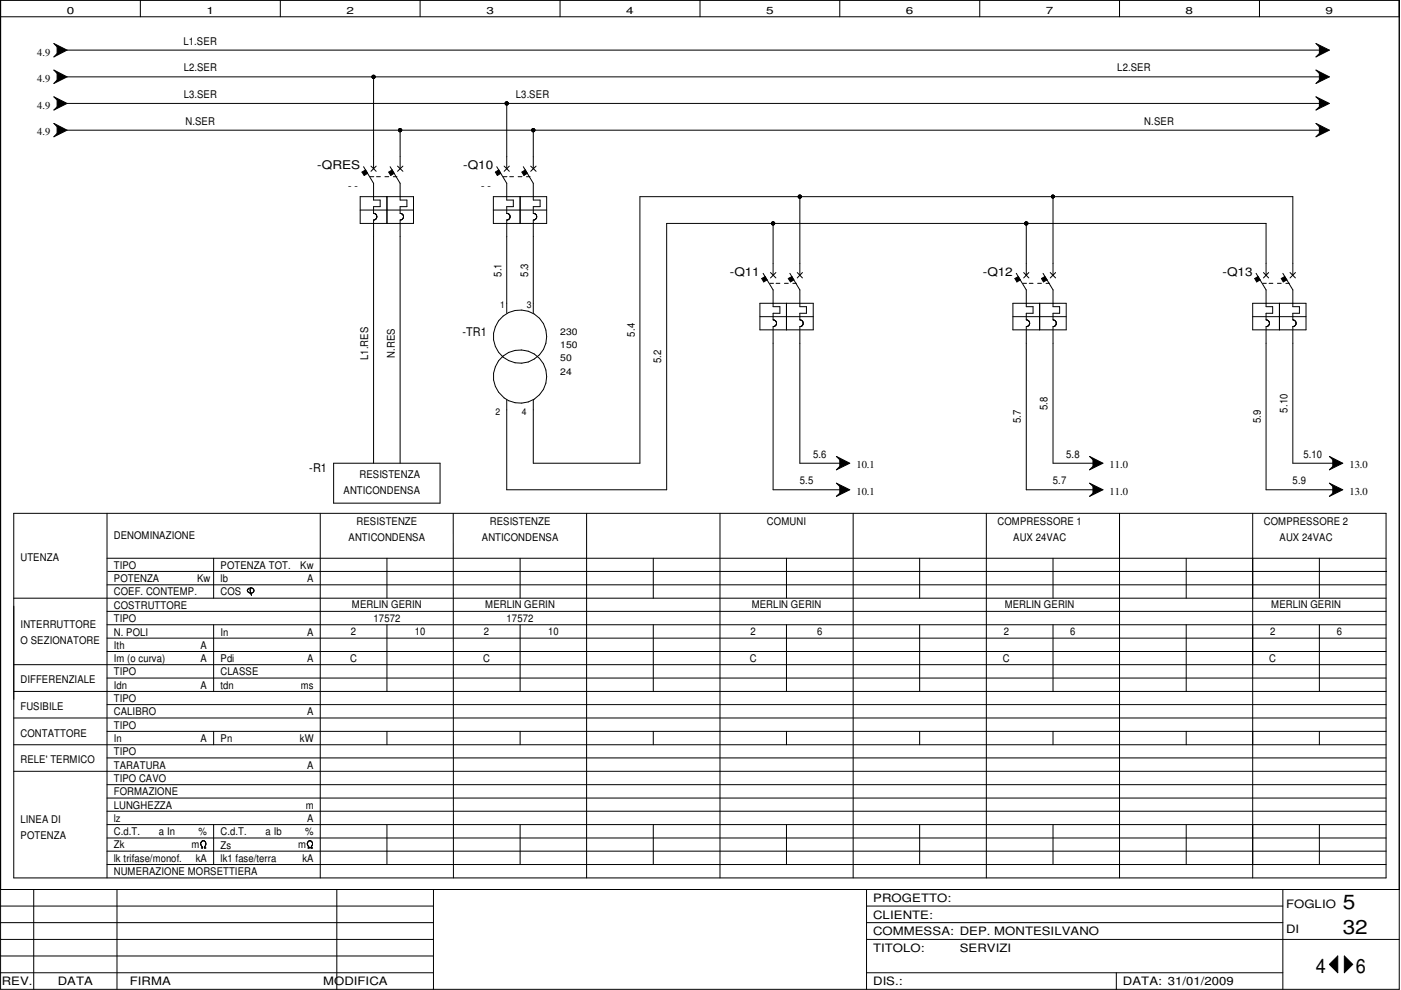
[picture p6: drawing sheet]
<svg xmlns="http://www.w3.org/2000/svg" width="297mm" height="210mm" viewBox="0 0 297 210" stroke-linecap="round" stroke-linejoin="round" font-family="sans-serif">
<g fill="none" stroke="#000" stroke-width=".21">
<path d="M.1 0h296.6v209.8h-296.6zM.1 3.6h296.6M11.4 9.2l2.8 1.4-2.8 1.5 .7-.8v-1.4zM11.4 14.9l2.8 1.4-2.8 1.4 .7-.7v-1.4zM14.2 10.6h265.5M14.2 16.3h265.5M29.8 0v3.6M59.4 0v3.6M79.2 16.3v19.5M89.1 0v3.6M118.7 0v3.6M148.4 0v3.6"/>
<path d="M178.1 0v3.6M207.7 0v3.6M237.4 0v3.6M267 0v3.6M279 9.2l2.9 1.4-2.9 1.5 .7-.8v-1.4zM279 14.9l2.9 1.4-2.9 1.4 .7-.7v-1.4zM11.4 26.2l2.8 1.4-2.8 1.4 .7-.7v-1.4zM11.4 20.5l2.8 1.4-2.8 1.4 .7-.7v-1.4zM14.2 21.9h265.5M14.2 27.6h265.5M76.7 36.5l.8-.5 .4 .7-.7 .5zM77.1 35.3l2.1 3.6v3.5h1.4v1.4h-1.4v1.5h.4"/>
<path d="M78.5 37.5h.7M78.7 35.2l1.1 1.1M79.8 35.2l-1.1 1.1M79.8 37.5h.8M81.6 37.5h.8M82.4 36.5l.7-.5 .5 .7-.8 .5zM82.7 35.3l2.1 3.6v3.5h1.5v1.4h-1.5v1.5l.6 .2M83.4 37.5h.8M84.3 35.2l1.1 1.1M84.8 27.6v8.2M85.4 35.2l-1.1 1.1M105 36.5l.7-.5 .5 .7-.8 .5z"/>
<path d="M105.3 35.3l2.1 3.6v3.5h1.4v1.4h-1.4v1.5h.4M106.7 37.5h.8M106.9 35.2l1.1 1.1M107.4 21.9v13.9M108 35.2l-1.1 1.1M108.1 37.5h.8M109.9 37.5h.8M110.7 36.5l.7-.5 .4 .7-.7 .5zM111 35.3l2.1 3.6v3.5h1.4v1.4h-1.4v1.5h.3M111.6 37.5h.8M112.5 35.2l1.2 1.1M113.1 27.6v8.2"/>
<path d="M113.7 35.2l-1.2 1.1M279 20.5l2.9 1.4-2.9 1.4 .7-.7v-1.4zM279 26.2l2.9 1.4-2.9 1.4 .7-.7v-1.4zM76.4 41.7h11.3v5.7h-11.3zM76.4 44.5h11.3M79.5 45.3a.71 .71 0 0 1 .4 .7 .71 .71 0 0 1-.4 .6M79.5 46.6l-.3 .1v51.5M79.8 45.6h.1M79.8 46.3h.1M82 41.7v5.7M85.1 45.3h.1M85.1 46.6h.1"/>
<path d="M85.2 46.5h.1M85.3 45.4h.1M85.4 45.6l.1 .5M85.4 45.5l.1 .1M85.5 46.3l-.7 .4v51.5M85.5 46.2l-.1 .2M85.5 46.1v.1M104.6 41.7h11.3v5.7h-11.3zM104.6 44.5h11.3M107.7 45.3l.4 .4 .1 .4-.2 .3M107.8 46.6l-.4 .1v19.7M107.9 45.4h.1"/>
<path d="M108 46.4l-.3 .2M108 45.5h.1M108 46.4h.1M108.1 46.2v.1M110.3 41.7v5.7M113.3 45.3a.76 .76 0 0 1 .4 .9l-.2 .3-.4 .2v19.7M113.4 46.6h-.1M113.5 45.4h.1M113.7 45.6h.1M161.5 59.1l.7-.5 .4 .8-.7 .4zM161.8 58l2.1 3.5v3.5h1.5v1.4h-1.5v1.4l.5 .2 .2 .4-.1 .6-.6 .3v34.5h14.2M163.4 57.8l1.1 1.1"/>
<path d="M163.9 47.4v11M164.5 57.8l-1.1 1.1M167.1 59.1l.8-.5 .4 .8-.7 .4zM167.5 58l2.1 3.5v3.5h1.4v1.4h-1.4v1.4l.6 .4M169 57.8l1.1 1.1M169.6 41.7v16.7M170.1 57.8l-1.1 1.1M215.2 59.1l.7-.5 .4 .8-.7 .4zM215.5 58l2.1 3.5v3.5h1.4v1.4h-1.4v1.4l.6 .4M217 57.8l1.1 1.1M217.6 47.4v11M218.1 57.8l-1.1 1.1"/>
<path d="M220.8 59.1l.7-.5 .5 .8-.8 .4zM221.1 58l2.2 3.5v3.5h1.4v1.4h-1.4v1.4l.4 .2M222.7 57.8l1.1 1.1M223.3 41.7v16.7M223.8 57.8l-1.1 1.1M266 59.1l.7-.5 .5 .8-.8 .4zM266.3 58l2.1 3.5v3.5h1.4v1.4h-1.4v1.4l.6 .3 .2 .4-.1 .3M267.9 57.8l1.1 1.1M268.4 58.4v-11h-127.1v56.4h-33.9v-19M269 57.8l-1.1 1.1M271.6 59.1l.8-.5 .4 .8-.7 .4zM272 58l2.1 3.5v3.5h1.4v1.4h-1.4v1.4l.3 .1 .4 .4-.1 .6-.6 .4v28.9h8.5"/>
<path d="M273.5 57.8l1.2 1.1M274.1 58.4v-16.7h-138.4v56.5h-22.6v-13.4M274.7 57.8l-1.2 1.1M161.1 64.3h11.3v5.6h-11.3zM161.1 67.1h11.3M163.2 60.1h.8M164.2 69.2h.1M164.5 60.1h.9M166.3 60.1h.8M166.7 64.3v5.6M168.1 60.1h.8M170 68h.1"/>
<path d="M170 69.1h.1M170.1 68.1h.1M170.1 69h.1M170.2 68.9l-.6 .4v28.9h8.5M170.2 68.2v.6M170.2 68.2h.1M170.2 68.8v.1M214.8 64.3h11.3v5.6h-11.3zM214.8 67.1h11.3M216.9 60.1h.7M217.9 67.9h.1M217.9 69.2h.1"/>
<path d="M218.2 68.2l.1 .4-.1 .4-.6 .3v34.5h14.1M218.2 60.1h.8M218.2 68.2h.1M218.2 68.8v.1M220 60.1h.8M220.4 64.3v5.6M221.8 60.1h.7M223.7 69.1l-.4 .2v28.9h8.4M223.7 68l.2 .3v.4l-.2 .3M223.7 68h.1M223.7 69v.1M223.9 68.9h.1"/>
<path d="M265.6 64.3h11.3v5.6h-11.3zM265.6 67.1h11.3M267.7 60.1h.8M268.7 67.9h.1M268.9 69.1h.1M269 69h.1M269.1 68.9l-.7 .4v34.5h14.2M269.1 60.1h.8M269.1 68.2h.1M269.1 68.8v.1M270.8 60.1h.8M271.3 64.3v5.6"/>
<path d="M272.6 60.1h.8M274.7 68.2v.1M70.7 98.2h22.6v8.5h-22.6zM177.3 96.8l2.9 1.4-2.9 1.4 .8-.7v-1.4zM231 96.8l2.8 1.4-2.8 1.4 .7-.7v-1.4zM281.9 96.8l2.8 1.4-2.8 1.4 .7-.7v-1.4zM2.9 108.8h291v77.3h-291zM22.7 108.8v77.3M22.7 118.4h271.2M45.3 118.4v8.4M67.9 108.8v77.3M82 118.4v8.4"/>
<path d="M96.1 108.9v77.2M110.3 118.4v8.4M124.4 108.8v77.3M138.5 118.4v8.4M152.7 108.8v77.3M166.7 118.4v8.4M177.3 102.4l2.9 1.4-2.9 1.4 .8-.6v-1.5zM180.9 108.8v77.3M195 118.4v8.4M209.1 108.8v77.3M223.3 118.4v8.4M231 102.4l2.8 1.4-2.8 1.4 .7-.6v-1.5z"/>
<path d="M237.4 108.8v77.3M251.5 118.4v8.4M265.6 108.8v77.3M279.7 118.4v8.4M281.9 102.4l2.8 1.4-2.8 1.4 .7-.6v-1.5zM2.9 126.8h291M22.7 124h271.2M22.7 129.6h271.2M22.7 132.5h271.2M22.7 135.3h271.2M22.7 138.1h271.2M22.9 121.2h271.1"/>
<path d="M45.3 132.5v14.1M52.5 125v.1M52.9 124.7l-.5 .4a.74 .74 0 0 0 .6 .6 .74 .74 0 0 0 .8-.3M53.1 124.7l-.1 .1M53.3 126.1h.1M53.5 124.7h-.4l-.1 .6 .3 .9M53.5 124.7h.1M53.5 124.7l.3 .3v.4M53.8 125.4h.1M82 132.5v14.1M110.3 132.5v14.1M138.5 132.5v14.1"/>
<path d="M166.7 132.5v14.1M195 132.5v14.1M223.3 132.5v14.1M251.5 132.5v14.1M279.7 132.5v14.1M2.9 140.9h291M2.9 152.2h291M2.9 157.9h291M2.9 146.6h291M22.7 149.4h271.2M22.7 155.1h271.2M22.7 143.8h271.2"/>
<path d="M45.3 155.1v2.8M82 155.1v2.8M110.3 155.1v2.8M138.5 155.1v2.8M166.7 155.1v2.8M195 155.1v2.8M223.3 155.1v2.8M251.5 155.1v2.8M279.7 155.1v2.8M2.9 163.5h291M22.7 166.4h271.2M22.7 169.2h271.2"/>
<path d="M22.7 172h271.2M22.7 174.8h271.2M22.7 160.7h271.2M22.7 177.7h271.2M42.5 179h.1M42.6 178.6v.5l.2 .4M42.6 178.6h.1M42.6 178.6l.4-.3h.3l.3 .3M42.8 179.5l.2 .3h-.3M42.8 179.5h.1M42.9 179.6v.1M43.3 178.3h.1"/>
<path d="M43.4 179.5v.1M43.6 178.5v.1M43.6 178.6v.6l-.3 .6h.4M43.6 178.6h.1M43.6 179.1v.1M45.3 174.8v8.5M65.2 179.1h.1M65.5 179.6v.1M65.9 178.3h-.1a.69 .69 0 0 0-.6 .4 .69 .69 0 0 0 .2 .8l.2 .3h-.3M65.9 178.3h.1M65.9 178.3l.3 .3M66.2 178.6v.5l-.3 .7h.4"/>
<path d="M66.2 178.6h.1M82 174.8v8.5M110.3 174.8v8.5M138.5 174.8v8.5M166.7 174.8v8.5M195 174.8v8.5M223.3 174.8v8.5M251.5 174.8v8.5M279.7 174.8v8.5M.1 188.6h296.6M.1 199.2h91.8M.1 195.6h91.8"/>
<path d="M.1 192.1h91.8M7.2 188.6v21.2M22.7 180.5h271.2M22.7 183.3h271.2M24.8 188.6v21.2M71.4 188.6v21.2M91.9 188.6v21.2M183.7 199.2h113M183.7 195.6h88.3M183.7 192.1h88.3M183.7 188.6v21.2M272 188.6v21.2"/>
<path d="M.1 202.7h91.8M.1 206.2h91.8M183.7 206.2h88.3M236.7 206.2v3.6M281.9 204.5l1.7-1.8v3.5zM285 202.7l1.8 1.8-1.8 1.7z"/>
<circle cx="79.2" cy="16.3" r=".34"/>
<circle cx="84.8" cy="27.6" r=".34"/>
<circle cx="107.4" cy="21.9" r=".34"/>
<circle cx="113.1" cy="27.6" r=".34"/>
<circle cx="163.9" cy="47.4" r=".34"/>
<circle cx="169.6" cy="41.7" r=".34"/>
<circle cx="217.6" cy="47.4" r=".34"/>
<circle cx="223.2" cy="41.7" r=".32"/>
<circle cx="110.2" cy="79.8" r="5.7"/>
<circle cx="110.3" cy="71.4" r="5.6"/>
</g>
<g fill="#000">
<path d="M281.9 204.5l1.7-1.8v3.5zM285 202.7l1.8 1.8-1.8 1.7z"/>
<path d="M11.4 14.9l2.8 1.4-2.8 1.4 .7-.7v-1.4z" fill-rule="evenodd"/>
<path d="M11.4 9.2l2.8 1.4-2.8 1.5 .7-.8v-1.4z" fill-rule="evenodd"/>
<path d="M279 14.9l2.9 1.4-2.9 1.4 .7-.7v-1.4z" fill-rule="evenodd"/>
<path d="M279 9.2l2.9 1.4-2.9 1.5 .7-.8v-1.4z" fill-rule="evenodd"/>
<path d="M11.4 26.2l2.8 1.4-2.8 1.4 .7-.7v-1.4z" fill-rule="evenodd"/>
<path d="M11.4 20.5l2.8 1.4-2.8 1.4 .7-.7v-1.4z" fill-rule="evenodd"/>
<path d="M76.7 36.5l.8-.5 .4 .7-.7 .5z" fill-rule="evenodd"/>
<path d="M82.4 36.5l.7-.5 .5 .7-.8 .5z" fill-rule="evenodd"/>
<path d="M105 36.5l.7-.5 .5 .7-.8 .5z" fill-rule="evenodd"/>
<path d="M110.7 36.5l.7-.5 .4 .7-.7 .5z" fill-rule="evenodd"/>
<path d="M279 26.2l2.9 1.4-2.9 1.4 .7-.7v-1.4z" fill-rule="evenodd"/>
<path d="M279 20.5l2.9 1.4-2.9 1.4 .7-.7v-1.4z" fill-rule="evenodd"/>
<path d="M161.5 59.1l.7-.5 .4 .8-.7 .4z" fill-rule="evenodd"/>
<path d="M167.1 59.1l.8-.5 .4 .8-.7 .4z" fill-rule="evenodd"/>
<path d="M215.2 59.1l.7-.5 .4 .8-.7 .4z" fill-rule="evenodd"/>
<path d="M220.8 59.1l.7-.5 .5 .8-.8 .4z" fill-rule="evenodd"/>
<path d="M266 59.1l.7-.5 .5 .8-.8 .4z" fill-rule="evenodd"/>
<path d="M271.6 59.1l.8-.5 .4 .8-.7 .4z" fill-rule="evenodd"/>
<path d="M177.3 96.8l2.9 1.4-2.9 1.4 .8-.7v-1.4z" fill-rule="evenodd"/>
<path d="M231 96.8l2.8 1.4-2.8 1.4 .7-.7v-1.4z" fill-rule="evenodd"/>
<path d="M281.9 96.8l2.8 1.4-2.8 1.4 .7-.7v-1.4z" fill-rule="evenodd"/>
<path d="M177.3 102.4l2.9 1.4-2.9 1.4 .8-.6v-1.5z" fill-rule="evenodd"/>
<path d="M231 102.4l2.8 1.4-2.8 1.4 .7-.6v-1.5z" fill-rule="evenodd"/>
<path d="M281.9 102.4l2.8 1.4-2.8 1.4 .7-.6v-1.5z" fill-rule="evenodd"/>
<circle cx="79.2" cy="16.3" r=".34"/>
<circle cx="84.8" cy="27.6" r=".34"/>
<circle cx="107.4" cy="21.9" r=".34"/>
<circle cx="113.1" cy="27.6" r=".34"/>
<circle cx="163.9" cy="47.4" r=".34"/>
<circle cx="169.6" cy="41.7" r=".34"/>
<circle cx="217.6" cy="47.4" r=".34"/>
<circle cx="223.2" cy="41.7" r=".32"/>
</g>
<g font-size="4.2">
<text x="284.7" y="192.8">5</text>
<text x="284.7" y="198.1">32</text>
<text x="279" y="206.2">4</text>
<text x="287.5" y="206.2">6</text>
</g>
<g font-size="2.5">
<text x="67.3" y="35.9">-QRES</text>
<text x="98.2" y="35.9">-Q10</text>
<text x="154.7" y="58.5">-Q11</text>
<text x="208.4" y="58.5">-Q12</text>
<text x="259.2" y="58.5">-Q13</text>
<text x="98.1" y="71.2">-TR1</text>
<text x="65.6" y="100.2">-R1</text>
<text x="185.1" y="191.2">PROGETTO:</text>
<text x="185.1" y="194.8">CLIENTE:</text>
<text x="272.7" y="192.4">FOGLIO</text>
<text x="272.7" y="197.7">DI</text>
<text x="185.1" y="201.8">TITOLO:</text>
<text x="185.1" y="198.3">COMMESSA: DEP. MONTESILVANO</text>
<text x="203.5" y="201.8">SERVIZI</text>
<text x=".4" y="208.9">REV.</text>
<text x="12.3" y="208.9">DATA</text>
<text x="27.5" y="208.9">FIRMA</text>
<text x="68.5" y="208.9">MODIFICA</text>
<text x="185.1" y="208.9">DIS.:</text>
<text x="238.1" y="208.9">DATA: 31/01/2009</text>
</g>
<g font-size="2.2">
<text x="7.9" y="11.8">4.9</text>
<text x="38.9" y="9.5">L1.SER</text>
<text x="7.9" y="17.4">4.9</text>
<text x="38.9" y="15.2">L2.SER</text>
<text x="236.9" y="15.2">L2.SER</text>
<text x="7.9" y="23.1">4.9</text>
<text x="38.9" y="20.8">L3.SER</text>
<text x="109.4" y="20.8">L3.SER</text>
<text x="7.9" y="28.7">4.9</text>
<text x="39.3" y="26.5">N.SER</text>
<text x="242.6" y="26.5">N.SER</text>
<text x="73.8" y="40">- -</text>
<text x="102" y="40">- -</text>
<text x="106.3" y="58.7" transform="rotate(-90 106.3 58.7)">5.1</text>
<text x="112" y="58.7" transform="rotate(-90 112 58.7)">5.3</text>
<text x="134.6" y="71.4" transform="rotate(-90 134.6 71.4)">5.4</text>
<text x="78.1" y="76.3" transform="rotate(-90 78.1 76.3)">L1.RES</text>
<text x="83.7" y="75.9" transform="rotate(-90 83.7 75.9)">N.RES</text>
<text x="140.2" y="77" transform="rotate(-90 140.2 77)">5.2</text>
<text x="216.4" y="89.7" transform="rotate(-90 216.4 89.7)">5.7</text>
<text x="222.1" y="86.9" transform="rotate(-90 222.1 86.9)">5.8</text>
<text x="267.3" y="89.7" transform="rotate(-90 267.3 89.7)">5.9</text>
<text x="273" y="87.5" transform="rotate(-90 273 87.5)">5.10</text>
<text x="76.2" y="101.4">RESISTENZA</text>
<text x="172.4" y="97.1">5.6</text>
<text x="181.6" y="99.3">10.1</text>
<text x="226.1" y="97.1">5.8</text>
<text x="235.2" y="99.3">11.0</text>
<text x="276.3" y="97.1">5.10</text>
<text x="286.1" y="99.3">13.0</text>
<text x="72.8" y="104.8">ANTICONDENSA</text>
<text x="169.6" y="102.7">5.5</text>
<text x="181.6" y="105">10.1</text>
<text x="223.2" y="102.7">5.7</text>
<text x="235.2" y="105">11.0</text>
<text x="274.1" y="102.7">5.9</text>
<text x="286.1" y="105">13.0</text>
<text x="75.6" y="111.3">RESISTENZE</text>
<text x="103.8" y="111.3">RESISTENZE</text>
<text x="162.6" y="111.3">COMUNI</text>
<text x="211.5" y="111.3">COMPRESSORE 1</text>
<text x="268" y="111.3">COMPRESSORE 2</text>
<text x="4.4" y="119">UTENZA</text>
<text x="24.1" y="114.3">DENOMINAZIONE</text>
<text x="73.9" y="114.7">ANTICONDENSA</text>
<text x="102.1" y="114.7">ANTICONDENSA</text>
<text x="214.8" y="114.7">AUX 24VAC</text>
<text x="271.3" y="114.7">AUX 24VAC</text>
<text x="24.1" y="120.6">TIPO</text>
<text x="24.1" y="123.4">POTENZA</text>
<text x="41.8" y="123.4">Kw</text>
<text x="46.7" y="120.6">POTENZA TOT.</text>
<text x="46.7" y="123.4">lb</text>
<text x="63.7" y="120.6">Kw</text>
<text x="65.1" y="123.4">A</text>
<text x="24.1" y="126.2">COEF. CONTEMP.</text>
<text x="24.1" y="129.1">COSTRUTTORE</text>
<text x="24.1" y="131.9">TIPO</text>
<text x="46.7" y="126.2">COS</text>
<text x="74.6" y="129">MERLIN GERIN</text>
<text x="79.2" y="131.8">17572</text>
<text x="102.9" y="129">MERLIN GERIN</text>
<text x="107.4" y="131.8">17572</text>
<text x="159.4" y="129">MERLIN GERIN</text>
<text x="213" y="129">MERLIN GERIN</text>
<text x="269.5" y="129">MERLIN GERIN</text>
<text x="4.4" y="133.2">INTERRUTTORE</text>
<text x="4.4" y="136.6">O SEZIONATORE</text>
<text x="24.1" y="134.7">N. POLI</text>
<text x="24.1" y="137.5">Ith</text>
<text x="42.5" y="137.5">A</text>
<text x="46.7" y="134.7">In</text>
<text x="65.1" y="134.7">A</text>
<text x="74.4" y="134.6">2</text>
<text x="87.9" y="134.6">10</text>
<text x="102.6" y="134.6">2</text>
<text x="116.2" y="134.6">10</text>
<text x="159.1" y="134.6">2</text>
<text x="173.2" y="134.6">6</text>
<text x="212.8" y="134.6">2</text>
<text x="226.9" y="134.6">6</text>
<text x="269.3" y="134.6">2</text>
<text x="283.4" y="134.6">6</text>
<text x="24.1" y="143.2">TIPO</text>
<text x="24.1" y="140.4">Im (o curva)</text>
<text x="42.5" y="140.4">A</text>
<text x="46.7" y="143.2">CLASSE</text>
<text x="46.7" y="140.4">Pdi</text>
<text x="65.1" y="140.4">A</text>
<text x="74.2" y="140.3">C</text>
<text x="102.4" y="140.3">C</text>
<text x="159" y="140.3">C</text>
<text x="212.6" y="140.3">C</text>
<text x="269.1" y="140.3">C</text>
<text x="4.4" y="144.9">DIFFERENZIALE</text>
<text x="24.1" y="146">Idn</text>
<text x="24.1" y="148.8">TIPO</text>
<text x="42.5" y="146">A</text>
<text x="46.7" y="146">tdn</text>
<text x="63.8" y="146">ms</text>
<text x="4.4" y="150.5">FUSIBILE</text>
<text x="24.1" y="151.7">CALIBRO</text>
<text x="24.1" y="154.5">TIPO</text>
<text x="65.1" y="151.7">A</text>
<text x="4.4" y="156.2">CONTATTORE</text>
<text x="4.4" y="161.8">RELE' TERMICO</text>
<text x="24.1" y="157.3">In</text>
<text x="24.1" y="160.1">TIPO</text>
<text x="42.5" y="157.3">A</text>
<text x="46.7" y="157.3">Pn</text>
<text x="63.5" y="157.3">kW</text>
<text x="24.1" y="163">TARATURA</text>
<text x="24.1" y="165.8">TIPO CAVO</text>
<text x="65.1" y="163">A</text>
<text x="24.1" y="168.6">FORMAZIONE</text>
<text x="24.1" y="171.4">LUNGHEZZA</text>
<text x="64.8" y="171.4">m</text>
<text x="4.4" y="174.5">LINEA DI</text>
<text x="4.4" y="177.9">POTENZA</text>
<text x="24.1" y="177.1">C.d.T.</text>
<text x="24.1" y="174.3">lz</text>
<text x="24.2" y="179.8">Zk</text>
<text x="33.7" y="177.1">a In</text>
<text x="40.6" y="179.8">m</text>
<text x="42.1" y="177.1">%</text>
<text x="46.7" y="177.1">C.d.T.</text>
<text x="46.7" y="179.9">Zs</text>
<text x="56.3" y="177.1">a Ib</text>
<text x="63.2" y="179.8">m</text>
<text x="64.7" y="177.1">%</text>
<text x="65.1" y="174.3">A</text>
<text x="24.1" y="182.8">lk trifase/monof.</text>
<text x="24.1" y="185.6">NUMERAZIONE MORSETTIERA</text>
<text x="41.5" y="182.8">kA</text>
<text x="46.7" y="182.8">lk1 fase/terra</text>
<text x="64.1" y="182.8">kA</text>
</g>
<g font-size="2.1">
<text x="14.1" y="2.9">0</text>
<text x="43.8" y="2.9">1</text>
<text x="73.4" y="2.9">2</text>
<text x="103.1" y="2.9">3</text>
<text x="132.8" y="2.9">4</text>
<text x="162.4" y="2.9">5</text>
<text x="192.1" y="2.9">6</text>
<text x="221.7" y="2.9">7</text>
<text x="251.4" y="2.9">8</text>
<text x="281" y="2.9">9</text>
</g>
<g font-size="2">
<text x="106" y="65.3">1</text>
<text x="111.7" y="65.3">3</text>
<text x="118.7" y="71">230</text>
<text x="118.7" y="76.6">50</text>
<text x="118.7" y="73.7">150</text>
<text x="118.7" y="79.4">24</text>
<text x="105" y="87.9">2</text>
<text x="110.7" y="87.9">4</text>
</g>
</svg>
